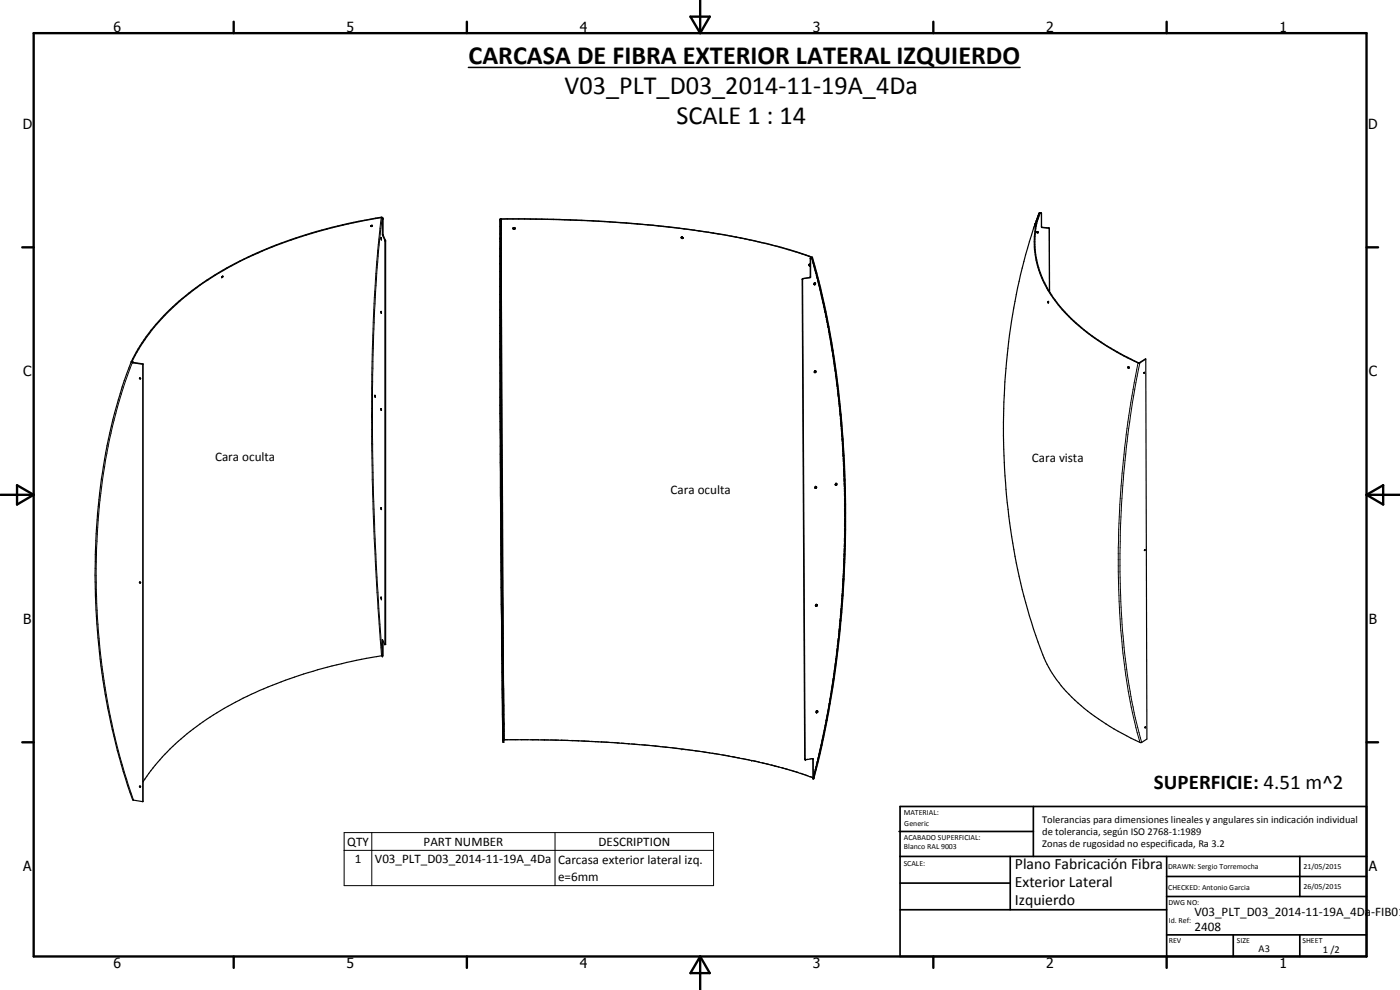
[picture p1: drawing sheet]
<svg xmlns="http://www.w3.org/2000/svg" width="420mm" height="297mm" viewBox="0 0 420 297" stroke-linecap="round" stroke-linejoin="round" font-family="sans-serif">
<g fill="none" stroke="#000" stroke-width=".35">
<path d="M111.3 67.8l-.1 .1M111.3 67.7v.1M111.3 67.8h.2M111.6 67.7l-.1 .1M111.7 67.7h-.1M111.7 67.6v.1M111.7 67.6l-.4 .1M111.7 67.6l-.1 .3h-.4M114.4 71.2l.1 .6zM114.4 71.2l-.1 .1M114.8 65.3h.1M150.1 65.8l.1 82.9 .7 74"/>
<path d="M150.1 65.8h10.8a359.3 359.3 0 0 1 31.9 1.5M150.1 65.8v.8M150.1 71.4v.4M150.1 66.6h.3M150.1 66.6l.8 156.1M150.3 65.8h.1M150.3 65.8l.1 .8M150.4 66.6l.8 156.1h-.3M150.4 65.7l-.1 .1M152.2 65.7h5.2M154.5 68.5l-.5 .1M159.2 65.7a407.2 407.2 0 0 1 50.6 3.6"/>
<path d="M194.5 67.5l12.3 1.4M204.4 71.3l.1 .2h.4M204.4 71.2v.1M204.5 71.1l.4 .4M204.5 71.1l-.1 .1M208.3 69.1a209.4 209.4 0 0 1 21.6 3.9l6.9 1.8 6.9 2.4M212.6 69.7a154.5 154.5 0 0 1 31 7.6M242.9 79.4l-.2 .1 .3 .3M242.9 79.4l.2 .3M242.9 79.4h.1M243 79.8h.1M243.1 79.7l-.1 .1"/>
<path d="M243.7 77.3l-.4 .2v5.7l-2.4 .6 .7 144M243.7 77.2h.1M243.8 77.2h.1M243.8 77.3h-.1M243.8 77.2a285.2 285.2 0 0 1 10 81.7 312.3 312.3 0 0 1-9.5 74.6h-.2M243.8 77.2l-.6 .2v5.7l-2.5 .6 .8 144.1 .2 .2M310.6 67.5v.1M310.6 67.4v.1M310.7 67.1v.1M310.7 67.1l-.1 .4M311.2 69.6l.4 .1M311.8 64l.3-.2 .5 .2-.1 4.1"/>
<path d="M311.8 64a28.2 28.2 0 0 0 5.8 27.5 67.3 67.3 0 0 0 24.2 17.5l2.1-1.3M311.8 64a189.5 189.5 0 0 0-10.6 70.7 182.8 182.8 0 0 0 12.1 62.7 43.9 43.9 0 0 0 16.3 18.3 67.3 67.3 0 0 0 12.9 7.1l1.7-1.1-.3-114M312 64a28.6 28.6 0 0 0 6.3 28.1 66.4 66.4 0 0 0 23.6 16.7l2-1.1M312 64l.4-.1 .1 .2M312 64h.1M312.5 68.1l2.2 .4M312.6 68.1l2.3 .4M314.7 68.5h.1M314.8 68.5h.1M314.9 68.6v18.9M314.9 68.6l.1 18.9M314.9 68.5v.1"/>
<path d="M66.5 83.3h.1M66.7 82.9l-.2 .4M66.7 82.9l-.1 .2M66.8 82.8l-.1 .1M66.8 82.8h.1M66.9 82.8l-.3 .5M114.4 93.4l.1 .6zM244.6 85l-.2 .4M244.6 85l-.3 .1 .1 .3M244.7 85v.4h-.3M314.5 90.5h.2l-.1 .4zM314.5 90.6h.1"/>
<path d="M314.6 90.9h.1M314.7 90.6h.1M314.7 90.7v.1M39.4 108.5a63.8 63.8 0 0 1 23.8-25.2 135.8 135.8 0 0 1 49.5-17.9l2-.2 .3 .4v4.8l.7 1.8v121.2h-.2M39.4 108.5l.3 .3 3.2 .5M39.4 108.5a179.8 179.8 0 0 0-10.8 70.3 195.1 195.1 0 0 0 11.4 61.3l2.9 .4M39.7 108.6v.1M39.9 108.6h.1M41.9 113.4l.3 .2M41.9 113.4v.3l.3-.1M42.9 109.3v131.2M42.9 109.2l-3.3-.6a62.8 62.8 0 0 1 23.9-25.3 94.8 94.8 0 0 1 13.9-7.4 146.7 146.7 0 0 1 37.2-10.6l.2 .3v4.8l.7 1.8v121.2"/>
<path d="M42.9 109.2v.1M42.9 109.2v131.3M112.5 118.6l.1 .6zM112.6 119.1v.1M244.5 111.3l.4 .1-.1 .4-.4-.1zM244.7 111.3l-.1 .5M338.7 110l.1 .5M338.7 110a.23 .23 0 0 0-.2 .3 .23 .23 0 0 0 .2 .2M338.7 110l.2 .2-.2 .3M343.4 111.8v.2zM343.4 111.8h-.1M114.3 122.6l.2 .5"/>
<path d="M114.3 122.6h.1M114.4 122.6l.1 .5M114.5 123.1h.1M114.4 152.3l.1 .6zM150.5 144.3v.3M244.9 146v.3l-.2 .2M244.9 146h-.2v.5M244.9 146a.28 .28 0 0 1 .2 .3 .28 .28 0 0 1-.4 .2M250.8 145.1h.3v.4h-.3zM251 145l-.1 .5M41.9 174.7l.3 .1M42.2 174.8l-.3-.1 .3 .2"/>
<path d="M42.2 174.8v.1M42.2 174.9h.1M114.4 179.2l.1 .5zM114.4 179.2h-.1M343.5 165v.1M343.5 165l.1 .1M343.6 164.9l-.1 .1M343.6 164.9h.1M343.6 165.1h.1M343.6 164.9v.2M114.8 196.8h-.1a163 163 0 0 0-29 7.3l-5.3 2a87.3 87.3 0 0 0-33.1 22.7l-4.4 5.8M114.8 192v4.8h.2v-4.5"/>
<path d="M114.8 192h.1M114.8 192l.7 1.4M245.1 181.4v.3l-.2 .2M245.1 181.4l-.3 .1 .1 .4M245.1 181.4l.2 .3-.4 .2M150.9 217.1v.4M245.3 213.3v.3l-.2 .2M245.3 213.3l-.3 .2 .1 .3M245.3 213.3l.1 .4-.3 .1M343.7 218.2l-.1 .1M343.7 218.1v.3zM343.7 218.1h.1"/>
<path d="M41.9 235.9l.3 .1M41.9 235.9v.2h.3M41.9 235.9h.2M42.1 235.9l.1 .1M42.1 235.9l-.1 .1M42.2 236v.1M42.2 236.1h.1M151.2 222a405.6 405.6 0 0 1 51.6 2.5 201.4 201.4 0 0 1 38.3 7.9l2.9 .9M241.6 227.9h.1M241.6 227.8l.2 .2M243.9 227.6l-2.1 .4M243.9 227.6l.1 .1 .1 5.8"/>
<path d="M243.9 227.6l.2 5.9"/>
<circle cx="154.3" cy="68.5" r=".28"/>
<circle cx="311.4" cy="69.7" r=".23"/>
</g>
<g fill="#000">
<circle cx="114.5" cy="71.8" r=".18"/>
<circle cx="150.1" cy="65.8" r=".18"/>
<circle cx="150.1" cy="71.4" r=".18"/>
<circle cx="150.1" cy="71.8" r=".18"/>
<circle cx="150.3" cy="65.8" r=".18"/>
<circle cx="154.5" cy="68.5" r=".18"/>
<circle cx="243.8" cy="77.3" r=".18"/>
<circle cx="310.7" cy="67.1" r=".18"/>
<circle cx="114.4" cy="93.4" r=".18"/>
<circle cx="314.6" cy="90.4" r=".18"/>
<circle cx="39.9" cy="108.6" r=".18"/>
<circle cx="114.4" cy="122.6" r=".18"/>
<circle cx="114.4" cy="152.3" r=".18"/>
<circle cx="150.5" cy="144.3" r=".18"/>
<circle cx="114.5" cy="179.7" r=".18"/>
<circle cx="114.8" cy="196.8" r=".18"/>
<circle cx="150.9" cy="217.1" r=".18"/>
<circle cx="150.9" cy="217.5" r=".18"/>
<circle cx="150.9" cy="222" r=".18"/>
<circle cx="244.1" cy="233.5" r=".18"/>
</g>
<g fill="none" stroke="#000" stroke-width=".3">
<path d="M114.4 65.3a565.9 565.9 0 0 0-2.7 76.4l.2 8.8a884.7 884.7 0 0 0 2.6 46.3M114.7 65.4a493.9 493.9 0 0 0-2.9 51.1 832.8 832.8 0 0 0 .9 47.5l1 18.5 1.1 14.3M114.8 65.8h.2M114.8 70.4h.2M114.9 65.5h-.2M115.1 70.7h-.3M115.5 72.1h.1M115.7 72.3h-.2M150.1 65.8l.1 82.9 .7 73.3M150.1 71.8h.1M150.1 71.4h.1M150.2 78.7v22.3"/>
<path d="M150.3 65.8l-.1 13.2M150.3 77.2l-.1 1.2M150.3 71.4l.1 .1M150.3 71.8h.1M150.4 71.6v.2M150.4 69.6v19.5M150.5 65.7l-.1 4.1M150.5 68.1l-.1 1.2M154 68.5h.1M154.1 68.2l-.1 .3M154.4 68.2l.1 .3M204.5 71v.2"/>
<path d="M204.5 71v.1M204.8 71h-.3M205 71.4l-.1 .1M205 71.2v.2M242.9 79.2l-.1 .1M243 79.2h.1M243 79.2l.1 .1M243 79.2l-.1 .2M243.1 79.7l.1 .1M243.1 79.3h.1M243.2 77.6h.1M243.2 79.6h.1"/>
<path d="M243.2 79.6v.2M243.2 79.8h-.2M243.3 77.3h.1M243.5 77.3l.2 .6M243.6 77.2l.1 .7M243.6 77.3l1.3 4.6M243.6 77.2l.3 1.2M243.7 77.2l.2 .6M243.7 78.1l.3 1.2M243.8 78.1l.4 1.2M244 78l.3 1.2M244.1 79l.2 .5"/>
<path d="M244.2 79.6l.3 1.2M244.3 79.5l.2 1.2M244.3 79.5l.4 1.7M244.4 79.5l.4 1.1M311.8 64l-1.6 4.6M312.2 63.9l-.9 2.5M312.4 63.9h.1M312.6 64l-.1 .1M312.6 68l-.1 .1M312.7 68.2v.1M314.7 68.4v.1M314.9 68.6v.1"/>
<path d="M150.2 97.7h.1M150.4 89.2v22.2M240.7 83.8l.2 .1M240.9 83.6h.1M243 83.3h.1M243.2 83l.1 .1M244.2 85.2l.2 .2M244.4 85.4h.1M244.5 81l.4 1.2M244.6 84.9h-.3M244.6 81l.3 1.2M244.8 80.9l.3 1.2"/>
<path d="M244.9 81.9l2.2 9.2M244.9 81.8l.5 2.3M244.9 82.5l.3 1.2M245 82.5l.3 1.1M245.2 82.4l.3 1.2M245.3 83.9l.3 1.2M245.4 83.9v.2M245.4 84.1l.3 1M245.4 84.1h.1M245.6 83.9l.3 1.1M245.6 84.7l.4 1.7M245.7 85.4l.2 1.2"/>
<path d="M245.8 85.4l.2 1M245.9 85.3l.3 1.2M246 86.9l.3 1.2M246 86.4l.1 .1M246 86.4l.2 .6M246.1 86.9l.3 1.1M246.3 86.8l.3 1.1M246.3 87.6l.5 2.3M246.4 88.3l.3 1.2-.2-1.2M246.7 88.3l.2 1.1M246.7 89.8l.3 1.2M247 89.7l.2 1.1"/>
<path d="M247 90.5l.1 .6M247 91.3l.3 1.2M247.1 91.1l.4 1.7M247.1 91.1l2.1 10.5M247.1 91.2l.3 1.2M247.3 91.2l.3 1.1M247.3 92.8l.3 1.1M247.4 92.7l.2 .7M247.6 93.4l.5 2.3M247.6 92.6l.3 1.2M247.6 93.4l.1 .5M247.8 94.2l.1 1.2-.2-1.2"/>
<path d="M247.9 94.1l.3 1.2M248 95.7l.2 1.2M248.1 95.7l.2 1.1M248.1 95.7v.1M248.2 97.2l.3 1.1M248.2 95.6l.2 1.2M248.2 96.3l.5 2.4M248.4 97.2l.2 1.1M248.5 97.1l.2 1.1M248.6 98.6l.1 1.2M248.6 98.6l1.9 11.4M248.8 98.6l.2 1.1"/>
<path d="M249.1 100l.2 1.2M39.6 108.5v.1M39.7 108.8a158.5 158.5 0 0 0-8.9 35.2 208.6 208.6 0 0 0 9.3 96.1M150.2 100.6l.1 1.8M150.3 101.3v19.8M150.4 111.7l.1 1.2M150.4 110.5l.1 1.2M150.5 112v6.9M150.5 119.2v13.2M150.5 118.2v1.1M244.3 111.5l.2 .3M244.4 111.3h.4"/>
<path d="M244.6 111.3h.1M248.8 100.1l.2 1.2M248.9 100.1l.2 1.2M249.1 101.6l.2 1.2M249.3 102.2l.4 2.4M249.3 101.5l.2 1.2M249.3 103.1l.2 1.2M249.4 103l.2 1.2M249.6 104.6l.2 1.1M249.6 103l.2 1.2M249.6 104.5l.2 .7M249.8 105.2v.5"/>
<path d="M249.8 105.2h.1M249.8 105.2l.5 3.5M249.8 104.4l.2 1.3M249.8 106l.2 1.2M249.9 106l.2 1.2M250.1 107.5l.1 1.2M250.1 106l.2 1.1M250.2 108.1l.3 1.9M250.3 109l.1 1.2M250.3 107.4l.2 1.2M250.3 109l.2 1.2M250.5 110.5l.1 1.2"/>
<path d="M250.5 110l1.2 9.7M250.5 108.9l.2 1.2M250.5 110l.1 .4M250.6 110.5l.1 1.2M250.6 111l.5 3.6M250.7 112l.2 1.2M250.7 110.4l.2 1.2M250.8 112l.1 1.2M250.9 113.5l.1 1.2M250.9 111.9l.2 1.2M251 114l.4 2.3M251.2 113.4l.1 1.2"/>
<path d="M251.2 114.9v1.3l-.1-1.2M251.2 116.5l.2 1.1M251.3 114.9l.2 1.2M251.3 116.5l.1 .7M251.4 116.9v.3M251.4 118l.1 1.2M251.4 117.2l.1 .4M251.4 117.2l.3 2.1M251.5 116.4l.2 1.2M251.5 117.9l.1 1.2M251.7 117.9l.1 1.1M251.7 119.6l-.1-.1 .1 1.1"/>
<path d="M251.7 119.6l.1 1M251.7 119.7l.3 2.4M251.7 119.9l.3 2.1M251.9 119.4l.1 1.2M341.5 108.9a298.6 298.6 0 0 0-5.5 75l.2 1.8a189.6 189.6 0 0 0 3.3 26.5l2.6 10.6M342.1 108.9a286.7 286.7 0 0 0-5.5 42.5 253.8 253.8 0 0 0 2.3 54.4l.3 1.6a123.7 123.7 0 0 0 3.4 15.4M150.3 120.8v12.3M150.3 126.5h.1M150.3 132.8l.1 1.1M150.4 133.7v5.4M150.4 138.8v9.3M150.5 125.6h.1"/>
<path d="M150.5 132.7l.1 1M150.5 131.6l.1 1.2M150.6 133.1v9.8M251.7 120.9l.2 1.3M251.8 120.9l.1 1.1M251.9 122.4l.1 1.3M251.9 122l.1 .1M252 122.1l.8 9.7M252 120.9l.1 1.1M252 122.4l.1 1.2M252 122v.3M252 122.9l.3 2.3"/>
<path d="M252 124l.2 1.1M252.1 123.9l.2 1.2M252.2 122.3l.1 1.3M252.2 125.4l.1 1.2M252.3 125.4l.1 1.2M252.3 123.8l.1 1.3M252.3 126.9l.1 1.2M252.3 125.8l.2 2.4M252.4 126.9l.1 1.2M252.4 125.3l.1 1.2M252.4 128.4l.1 1.2M252.5 128.4l.1 .9"/>
<path d="M252.5 126.8l.2 1.3M252.5 129.9l.1 1.2M252.5 128.8l.1 .5M252.6 129.3v.3M252.6 129.9l.1 1.2M252.6 129.3l.2 1.9M252.7 128.3l.1 1.2M252.7 131.4l.1 1.2M252.8 131.4v.3M252.8 132.9v1.3M252.8 131.7v.9M252.8 131.7l.8 19.8"/>
<path d="M252.8 129.8l.1 1.3M252.8 132.9l.1 1.2M252.8 134.4l.1 1.2M252.9 131.3l.1 1.2M252.9 135.9l.1 1.3M253 134.7l.1 2M253 132.8l.1 1.2M253 137.5l.1 1.1M253 135.9l.1 .8M253.1 136.7v.4M253.1 137.4v1.2M253.1 134.4l.1 1.2"/>
<path d="M253.1 138.9v1.2M253.1 137.7l.1 1.4M253.2 135.8l.1 1.2M253.2 138.9v.2M253.2 139.1v1M253.2 139.1l.1 1M253.3 137.3v1.3M253.4 138.9v1.1M150.4 146.3v1.2M150.4 147.8v7.2M150.4 155.3l.1 .9M150.4 154.7l.1 1.5"/>
<path d="M150.5 156.2v3.4M150.5 158.7v1.4M150.5 144.6h.1M150.5 144.3h.1M150.5 159.9l.1 7.1M150.6 142.2v1.2M150.6 143.2v4.2M150.6 146.7l.1 1.2M150.7 147.7v7.2M150.7 155.2v.9M150.7 154.2v1.2M150.7 144.6h.1"/>
<path d="M150.7 155.7v6.7M150.7 144.3h.1M150.7 144.5h.1M150.7 144.3l.1 .3M150.7 144.5l.1 .1M150.8 144.6h.1M244.5 146.3l.2 .2M244.6 146h.3M244.6 146.5h.1M244.7 146.5h.1M244.9 146h.1M250.6 145.3l.3 .3"/>
<path d="M250.9 145h.1M251 145l-.3 .1M251 145v.1M253.1 140.5l.1 1.1M253.3 143.4v1.3M253.3 141.6h.1M253.3 140.7v.9M253.3 141.9v1.2l-.1-1.2M253.3 144.9l.1 1.3M253.3 141.6l.1 1.4M253.4 146.5v1.2M253.4 143.4v2.6"/>
<path d="M253.4 140.3v1.2M253.4 143.7v.9M253.4 148v1M253.4 141.5h.1M253.4 147.9l.1 1.1M253.4 146.4v1.2M253.4 149.5v1.2M253.4 151v1.1M253.4 152.4v1.3M253.4 157v1.2M253.4 158.5v1.2M253.4 160v1.2"/>
<path d="M253.5 141.9v1.1M253.5 149l-.1 .1M253.5 154v1.2M253.5 155.5l-.1 1.2M253.5 143.3l.1 1.3M253.5 149.6l.1 9.3M253.5 149h.1M253.5 149.4v1.2M253.5 150.9v1.2M253.5 152.4v1.2M253.5 153.9v1.2M253.5 155.4v1.2"/>
<path d="M253.5 156.9v1.2M253.5 158.4v1.2M253.5 159.9v1.3M253.6 158.9l-.1 5M253.6 144.8v1.2M253.6 158.9l-.1 2.1M253.6 146.3v1.3M253.6 147.9l.1 1.2M253.7 159.9l-.1 1.2M253.7 149.4v1.1M253.7 150.9v1.2M253.7 152.4v1.2"/>
<path d="M253.7 153.8v1.3M253.7 155.4v1.2M253.7 156.9v1.2M253.7 158.4v1.2M150.5 166.8l.1 6.3M150.6 167.3v1.3M150.6 172.8v1M150.6 173.4l.1 4.8M150.6 176.4l.1 1.1M150.7 177.8v4.3M150.7 162.7v.9M150.7 161.8v1.2"/>
<path d="M150.7 163.3v2.1M150.7 165.7l.1 1.2M150.7 164.8l.1 1.2M150.8 166.3v5.7M150.8 171.7v1.8M150.8 173.3v5.6M150.8 178.5l.1 1.1M150.9 179.2v2.8M252.6 179.5l-.1 1.2M252.7 179.5l-.1 1.1M252.7 179.4l-.2 2.4M252.7 178l-.1 1.2"/>
<path d="M252.8 178.7v.1M252.8 178.7l-.1 .5M252.8 178.8l-.6 7.5M252.8 178v.7M252.8 176.5v1.2M252.9 179.4l-.1 1.2M252.9 175l-.1 1.2M252.9 176.4l-.1 1.3M252.9 176.4l-.1 2.3M253 177.9l-.1 1.2M253 175l-.1 1.1M253 173.5l-.1 1.2"/>
<path d="M253.1 176.4l-.1 1.2M253.1 173.5v.2M253.1 172l-.1 1.2M253.1 173.7l-.1 1M253.1 173.8l-.2 2M253.1 171.7l.1-1.2-.1 2.3M253.1 174.9v1.2M253.1 172v1.1M253.1 170.5v1.2M253.2 169l-.1 1.2M253.3 173.4l-.1 1.2M253.3 167.5l-.1 1.2"/>
<path d="M253.3 169l-.1 1.1M253.3 171.9v1.2M253.3 166v1.2l.1-.9M253.3 167.4v1.3M253.3 168.8v1M253.4 164.5l-.1 1.2M253.4 170.4l-.1 1.2M253.4 161.5v1.2M253.4 163v1.2M253.4 164.5v1.2M253.4 166.3v.6M253.4 165.9v.4"/>
<path d="M253.4 168.9v1.2M253.4 162.9v1.2M253.4 164.5v1.8M253.5 163.9l-.7 14.9M253.5 161.4l-.1 1.2M253.5 167.4l-.1 1.2M253.5 161.5l-.1 2.3M253.6 165.9l-.1 1.2M253.6 164.4v1.2M253.6 162.9v1.2M253.6 161.4v1.2M114.8 192.1h.1"/>
<path d="M115.5 193.3h.2M150.7 181.8v2.1M150.7 183.9h.1M150.7 182.4v1.2M150.7 183.9v3.3M150.7 186.9v1.2M150.7 187.8v1.2M150.7 188.4v1.8M150.7 189.9l.1 1.2M150.8 190.8v3.3M150.8 194.1v2.1M150.8 194.4v1.2"/>
<path d="M150.8 195.9v4.2M150.8 199.8l.1 2.4M150.9 181.4v.9M150.9 182.2v4.3M150.9 186.8v1.2M150.9 186.2v.9M150.9 187.5v5M150.9 191.9l.1 1.3M151 192.8v1.9M151 194.3v1.2M151 194.9v5.1M151 199.5l.1 1.2"/>
<path d="M244.7 181.7l.2 .2M244.8 181.9h.1M245 181.3l.1 .1M245.1 181.4h-.3M245.1 181.4h.1M250.6 198.9l-.1 1.3M250.7 198.9l-.1 1.2M250.9 197.5l-.2 1.2M250.9 198.8l-.1 1.2M250.9 197.4l-.1 1.2M251 197.1l-.3 2.4M251 196l-.1 1.1"/>
<path d="M251.1 197.4l-.1 1.1M251.1 196.2l-.1 .9M251.1 195.9v.3M251.1 196.2v.4M251.2 195.6v-1.1l-.1 1.2M251.3 195.9l-.1 1.2M251.4 194.2l-.3 2M251.4 193l-.2 1.2M251.5 192.9l-.2 1.2M251.5 194.4l-.1 1.2M251.5 191.5l-.1 1.2M251.7 192.9l-.2 1.2"/>
<path d="M251.7 191.3l-.3 2.3M251.8 189.9l-.1 1.2v-1.1M251.8 191.4l-.1 1.2M251.9 188.5l-.2 1.2M251.9 188.7l-.1 1M251.9 188.5v.2M251.9 188.7l-.2 2M252 189.9l-.1 1.2M252 187l-.1 1.2M252 188.3l-.1 .4M252.1 186.9l-.1 1.2M252.1 188.4l-.1 1.2"/>
<path d="M252.1 185.5l-.1 1.2M252.2 185.5l-.1 1.1M252.3 185.3l-1.5 13.5-1.4 9.6M252.3 186.9l-.2 1.2M252.3 184l-.1 1.2M252.3 183.9v1.3M252.4 185.4l-.1 1.2M252.4 182.5l-.1 1.2M252.5 182.5l-.1 1.1M252.5 182.4l-.2 2.3M252.5 183.9l-.1 1.2M252.5 181l-.1 1.2"/>
<path d="M252.6 181l-.1 1.2M252.6 182.4l-.1 1.2M252.8 180.9l-.1 1.2M150.9 200.4v1.2M150.9 201.9v1.2M150.9 217.5h.1M150.9 217.1h.1M150.9 202.8v4M150.9 206.8v.8M150.9 206.8v1.4M150.9 207.9v3.3M150.9 210.9l.1 .9"/>
<path d="M151 211.8h.1M151 211.8v.3M151 212.4v1.2M151 211.8v2.4M151 213.9v3.3M151 217l.1 1.1M151 217.8l.1 1.7M151.1 204.1l.1 6.4M151.1 217.5h.1M151.1 217.1h.1M151.1 200.3v4.2M151.1 218.4v2.7"/>
<path d="M151.1 204.8v1.2M151.1 206.3l.1 1.2M151.2 217.1h.1M151.2 217.5h.1M151.2 210.8v4.2M151.2 217.1v.4M151.2 209.3v2.5M151.2 215.3v1.2M151.2 214.3l.1 7.7M151.2 216.8h.1M151.2 216.8l.1 1.2M151.3 218.3v1.2"/>
<path d="M151.3 219.8v1.2M244.8 213.6l.3 .2M244.9 213.3h.4M245 213.8h.1M245.1 213.8h.1M245.2 213.2v.1M247.2 219.7l-.2 1.2M247.3 219.6l-.3 1.2M247.5 219.6l-.3 1.2M247.5 218.2l-.2 1.2M247.6 218.2l-.3 1.1M247.7 217.8l-.5 2.3"/>
<path d="M247.7 218.1l-.2 1.2M247.9 216.7l-.3 1.2M248 216.1l-.1 .3M248 216.1l-.2 1.1M248.1 216.7l-.3 1.1M248.1 215.3l-.2 1.2M248.1 215.2l-.1 .9M248.2 214.8l-.2 1.3M248.3 215.2l-.2 1.2M248.4 213.8l-.3 1.2M248.4 213.7l-.2 1.2M248.5 213.6l-.1 .6"/>
<path d="M248.6 213.7l-.2 1.2M248.6 212.3l-.2 1.2M248.7 212.3l-.2 1.1M248.9 212.2l-.2 1.2M248.9 210.9l-.2 1.1M249 210.8l-.3 1.2M249.1 210.7l-.2 1.2M249.1 209.3l-.2 1.3M249.2 209.3l-.2 1.2M249.3 209l-.4 2.3M249.4 209.3l-.2 1.1M249.4 207.9l-.2 1.2"/>
<path d="M249.5 207.8l-.3 1.2M249.6 206.4l-.2 1.2M249.6 207.8l-.2 1.2M249.7 206.3l-.2 1.2M249.8 206.2l-2.8 14.9M249.8 206l-.1 .2M249.8 206.3l-.1 1.2M249.8 204.9l-.2 1.2M249.9 204.9l-.2 1.1M250.1 203.4l-.2 1.2M250.1 204.8l-.2 1.2M250.1 203.4l-.1 1.2"/>
<path d="M250.2 203.1l-.4 2.3M250.3 201.9l-.2 1.2M250.3 203.3l-.2 1.2M250.3 201.8l-.2 1.3M250.4 201.2v.4M250.5 200.4l-.2 1.2M250.5 201.2l-.2 1.3M250.5 201.8l-.2 1.2M250.5 200.4l-.1 .8M250.6 200.2l-.1 1M250.7 200.3l-.1 1.2M150.9 222h.1"/>
<path d="M151 222h.1M151 222h-.1M151.1 221.4v.6M151.1 220.9v1.1M151.1 222h.1M151.1 222l.1 .2M151.2 221.9h1.3M151.2 222h.1M151.2 222.5v.2M151.3 221.3v.6M153.1 221.9h2.5M156.2 221.9h2.4"/>
<path d="M159.2 221.9h2.4M162.3 222h2.4M165.3 222h2.4M168.3 222.1l2.4 .1M171.4 222.2h2.4M174.4 222.3l2.4 .1M177.4 222.4l2.4 .1M180.4 222.5l2.4 .2M183.5 222.8l2.4 .1M186.5 222.9l2.4 .2M189.5 223.2l2.4 .2M192.6 223.4l2.4 .2"/>
<path d="M195.6 223.7l2.4 .2M198.6 224l2.4 .3M201.6 224.3l2.4 .3M204.6 224.7h.1M204.6 224.7l2.4 .3M207.6 225.1h.1M207.6 225.1l2.4 .3M210.6 225.5l2.4 .3M213.6 225.9l2.4 .5M216.6 226.4l2.4 .5M219.6 226.9l2.4 .5M222.6 227.5l2.3 .5"/>
<path d="M225.6 228.1h.1M225.6 228.1l2.3 .5M228.5 228.8l2.4 .6M231.5 229.5l2.3 .6M234.4 230.3l2.4 .6M237.3 231.1l2.4 .7M240.2 232l2.3 .7M241.5 227.7l.1 .1M241.6 227.9h.1M241.7 227.9h.1M241.8 228h.1M242.4 227.8l-.7 .1"/>
<path d="M243.1 233l1.2 .3M243.7 227.6h.1M243.7 227.6l-.6 .1M243.8 227.6h.2M243.9 227.6h.1M244 227.8h.1M244 233.5h.1M244 233.3v.1M244.1 233.4h.1M244.1 232.9l-.1 .6M244.2 232.8l-.2 .6M244.3 233.3v.1"/>
<path d="M244.3 233.4h.1M244.4 232.8l-.1 .5M244.5 231.4l-.3 1.2M244.6 231.4l-.3 1.1M244.8 231.3l-.3 1.2M244.9 230l-.3 1.1M244.9 229.9l-.2 1.2M245.1 229.9l-.3 1.2M245.1 229.4l-.6 2.3M245.2 228.5v.1M245.2 228.6l-.3 1.1M245.3 228.5l-.3 1.1"/>
<path d="M245.3 228.4v.1M245.5 228.4l-.3 1.2M245.6 227.1l-.3 1.1M245.6 227l-.2 1.1M245.8 226.9l-.2 1.2M245.8 226.5l-.5 2.3M245.9 225.6l-.3 1.1M246 225.5l-.3 1.2M246.2 225.5l-.3 1.2M246.2 224.1l-.2 1.2M246.3 224.1l-.2 1.1M246.5 223.6l-.6 2.3"/>
<path d="M246.5 224l-.3 1.2M246.6 222.6l-.3 1.2M246.7 222.6l-.3 1.2M246.8 222.5l-.2 1.2M246.9 221.2l-.3 1.2M247 221.1l-.3 1.2M247 221.1l-3 12.4M247.1 220.6l-.1 .5M247.2 221.1l-.3 1.1M103.3 249.8h110.9v15.9h-110.9zM103.3 255.1h110.9M111.6 249.8v15.9"/>
<path d="M166.6 249.8v15.9"/>
</g>
<path d="M140.6 20.2h165.5" fill="none" stroke="#000" stroke-width=".46"/>
<g fill="none" stroke="#000" stroke-width=".71">
<path d="M10.1 9.9h400v277.1h-400zM70.1 6.5v3.4M140.1 6.5v3.4M207.2 5h5.8l-2.9 4.9zM210.1 0v9.9M280.1 6.5v3.4M350.1 6.5v3.4M6.7 74.2h3.4M410.1 74.2h3.5M.1 148.5h10M5.1 145.6l5 2.9-5 2.9zM410.1 148.5h10"/>
<path d="M410.1 148.5l5-2.9v5.8zM6.7 222.7h3.4M410.1 222.7h3.5M70.1 287v3.4M140.1 287v3.4M210.1 287v10M210.1 287l2.9 5h-5.8zM280.1 287v3.4M350.1 287v3.4"/>
</g>
<g fill="none" stroke="#000" stroke-width=".51">
<path d="M269.8 249.5h40.3M270.1 242h140v45h-140zM270.1 257h140M303.2 257v16M310.1 242v15M350.1 257v30M390.1 257v12M270.1 265h33.1M270.1 273h80M350.1 269h60M350.1 263h60M350.1 280.5h60"/>
<path d="M370.1 280.5v6.5M390.1 280.5v6.5"/>
</g>
<g font-size="7.9">
<text x="140.6" y="19.1">CARCASA DE FIBRA EXTERIOR LATERAL IZQUIERDO</text>
<text x="169.4" y="28.1">V03_PLT_D03_2014-11-19A_4Da</text>
<text x="203" y="37.1">SCALE 1 : 14</text>
</g>
<text font-size="6.3" x="346.3" y="236.8">SUPERFICIE: 4.51 m^2</text>
<g font-size="4.7">
<text x="304.6" y="260.8">Plano Fabricación Fibra</text>
<text x="304.6" y="266.2">Exterior Lateral</text>
<text x="304.6" y="271.6">Izquierdo</text>
</g>
<g font-size="4.2">
<text x="34" y="9.6">6</text>
<text x="104" y="9.6">5</text>
<text x="174" y="9.6">4</text>
<text x="244" y="9.6">3</text>
<text x="314" y="9.6">2</text>
<text x="384" y="9.6">1</text>
<text x="6.8" y="38.7">D</text>
<text x="410.6" y="38.7">D</text>
<text x="7" y="112.9">C</text>
<text x="410.8" y="112.9">C</text>
<text x="7" y="187.1">B</text>
<text x="410.8" y="187.1">B</text>
<text x="7" y="261.4">A</text>
<text x="410.8" y="261.4">A</text>
<text x="34" y="290.4">6</text>
<text x="104" y="290.4">5</text>
<text x="174" y="290.4">4</text>
<text x="244" y="290.4">3</text>
<text x="314" y="290.4">2</text>
<text x="384" y="290.4">1</text>
</g>
<g font-size="3.9">
<text x="64.5" y="138.4">Cara oculta</text>
<text x="309.7" y="138.5">Cara vista</text>
<text x="201.2" y="148.2">Cara oculta</text>
<text x="104.2" y="253.7">QTY</text>
<text x="127.1" y="253.7">PART NUMBER</text>
<text x="179.7" y="253.7">DESCRIPTION</text>
<text x="106.5" y="259">1</text>
<text x="112.5" y="259.1">V03_PLT_D03_2014-11-19A_4Da</text>
<text x="167.5" y="259.1">Carcasa exterior lateral izq.</text>
<text x="167.5" y="264.5">e=6mm</text>
<text x="358.5" y="275">V03_PLT_D03_2014-11-19A_4Da-FIB01</text>
<text x="358.5" y="279.4">2408</text>
</g>
<g font-size="3.1">
<text x="312.7" y="246.8">Tolerancias para dimensiones lineales y angulares sin indicación individual</text>
<text x="312.7" y="250.4">de tolerancia, según ISO 2768-1:1989</text>
<text x="312.7" y="254">Zonas de rugosidad no especificada, Ra 3.2</text>
<text x="377.7" y="285.6">A3</text>
<text x="397" y="285.9">1 /2</text>
</g>
<g font-size="2.4">
<text x="271.2" y="244.4">MATERIAL:</text>
<text x="271.3" y="252">ACABADO SUPERFICIAL:</text>
<text x="271.4" y="247.9">Generic</text>
<text x="271.3" y="254.6">Blanco RAL 9003</text>
<text x="271.2" y="259.7">SCALE:</text>
<text x="350.6" y="260.8">DRAWN: Sergio Torremocha</text>
<text x="391.2" y="260.6">21/05/2015</text>
<text x="350.6" y="267">CHECKED: Antonio Garcia</text>
<text x="391.2" y="266.7">26/05/2015</text>
<text x="350.6" y="271.4">DWG NO:</text>
<text x="350.8" y="276.9">Id. Ref:</text>
<text x="350.8" y="282.8">REV</text>
<text x="371.2" y="282.9">SIZE</text>
<text x="390.9" y="282.9">SHEET</text>
</g>
</svg>
